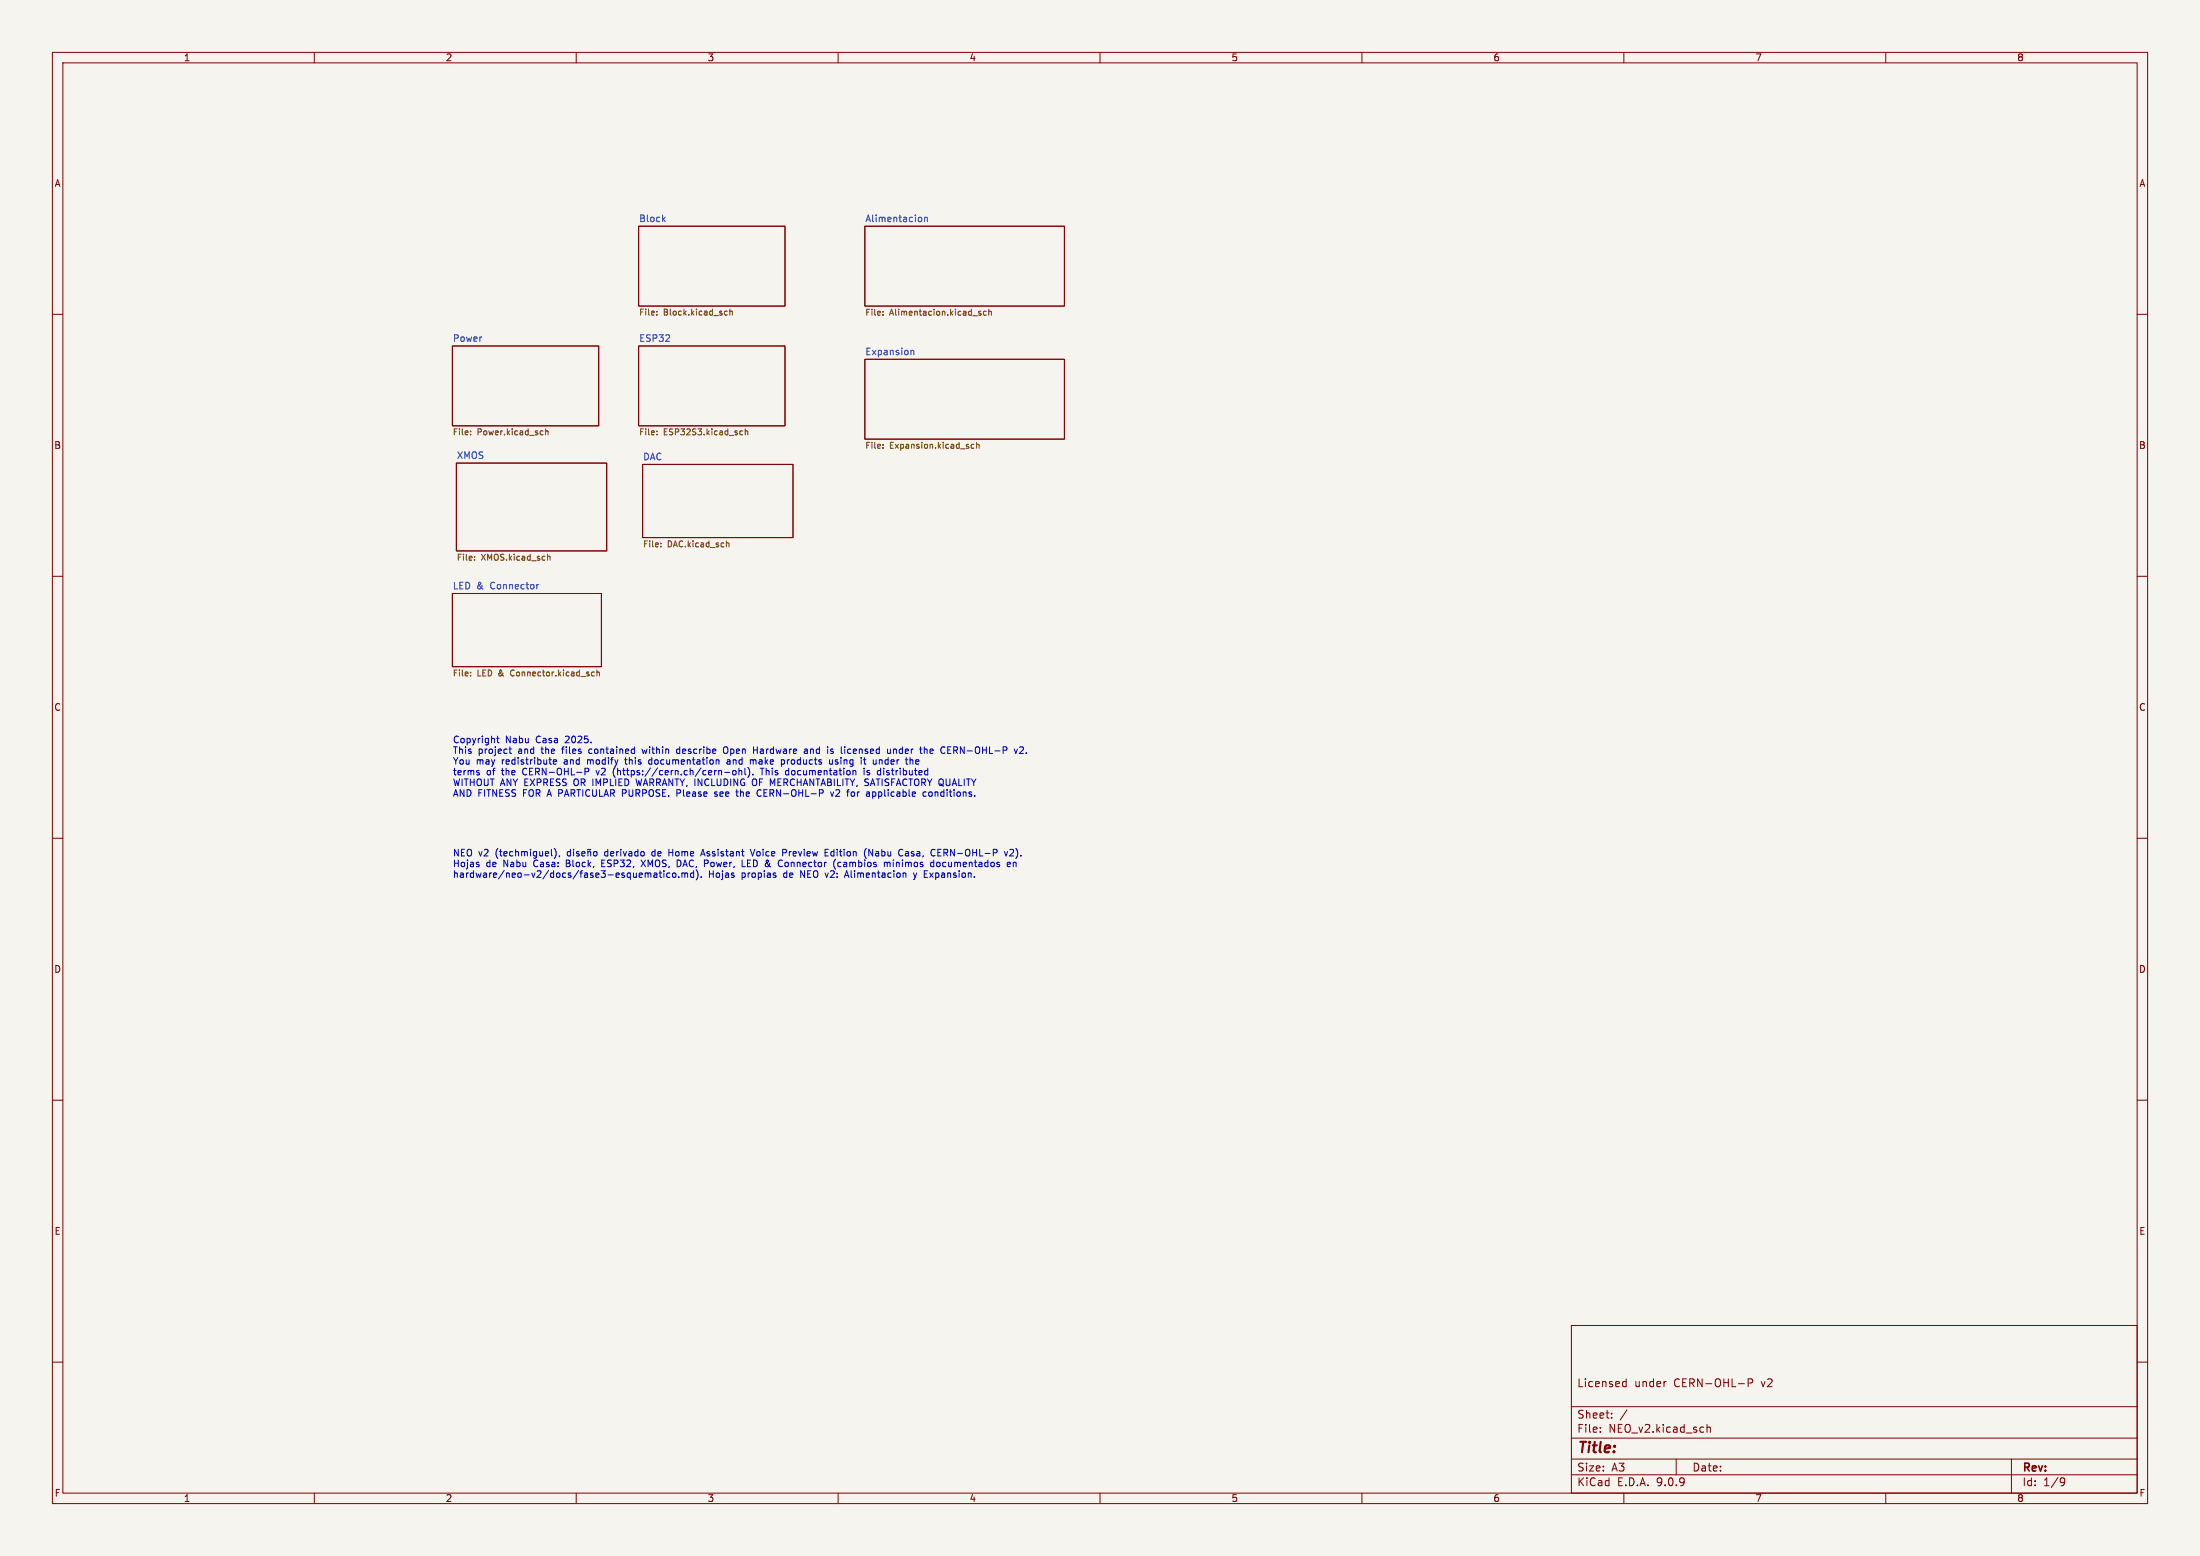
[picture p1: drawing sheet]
<svg xmlns="http://www.w3.org/2000/svg" width="420mm" height="297mm" viewBox="0 0 420 297" stroke-linecap="round" stroke-linejoin="round" font-family="sans-serif">
<path d="M0 0h420v297h-420z" fill="#f5f4ef" stroke="#f5f4ef" stroke-width=".19"/>
<g fill="none" stroke="#840000" stroke-width=".19">
<path d="M10 10h400v277h-400zM12 12h396v273h-396zM60 10v2M110 10v2M160 10v2M210 10v2M260 10v2M310 10v2M360 10v2M121.9 43.2h28v15.2h-28zM165.1 43.2h38.1v15.2h-38.1zM10 60h2"/>
<path d="M86.4 66h27.9v15.3h-27.9zM121.9 66h28v15.3h-28zM165.1 68.6h38.1v15.2h-38.1zM408 60h2M87.1 88.4h28.7v16.8h-28.7zM122.7 88.6h28.7v14h-28.7zM10 110h2M86.4 113.3h28.4v14h-28.4zM408 110h2M10 160h2M408 160h2M10 210h2"/>
<path d="M408 210h2M300 253h108v32h-108zM10 260h2M300 278.5h108M300 274.5h108M300 268.5h108M305.5 273.2v.2M305.5 272.5v.1M307.7 270.5v.2M307.7 269.8v.1M309.9 264.6h.5M309.9 263.8h.5"/>
<path d="M310.4 263.2v1.5M310.6 269.1l-1.3 1.9M317.9 263.7h.2M320 278.5v3M325.9 271.9v1.5M325.9 272.5l.2-.1 .3 .1 .1 .9M333.7 264l.7-.1 .2-.2-.1-.4-.2-.1h-.6v1.5M384 278.5v6.5M408 260h2M60 285v2M110 285v2M160 285v2"/>
<path d="M210 285v2M260 285v2M300 281.5h108M310 285v2M360 285v2M393.6 282.1l.5 .1a.99 .99 0 0 1-.4 1.4h-.3M394.2 282.7l-.3 .3h-.3"/>
</g>
<g fill="none" stroke="#725600" stroke-width=".19">
<path d="M125.4 59.4v.1M138.5 59.4h.3M139.3 59.5l.5-.1v.7M139.3 59v1.1M168.6 59.5v.1M186.9 59.7l.4 .3-.1 .1-.3 .1M186.9 59.5h.3M188.3 59.5l-.3-.1-.3 .2 .1 .5h.5M188.8 59.5h.4l.1 .7M188.8 59v1.2M125.4 60v.1M138.8 60.1h-.3"/>
<path d="M168.6 60.1v.1M89.8 82.3v.1M89.8 82.9v.1M103.6 82.2l.1 .1M103.7 82.9l-.1 .1M104.1 81.9v1.1M104.1 82.3h.5v.7M125.4 82.3v.1M125.4 82.9v.1M141.5 82.2l.3 .1M141.8 82.9l-.3 .1M142.3 82.3h.4l.1 .7"/>
<path d="M142.3 81.9v1.1M168.6 84.9v.1M168.6 85.5v.1M185.9 84.9l-.3-.1-.2 .2 .1 .5h.4M186.4 84.9h.5v.7M186.4 84.4v1.2M90.6 106.8v.1M90.6 106.2v.1M104.5 105.8v1.1M104.5 106.3l.5-.1v.7M126.2 104.3v.1M126.2 103.7v.1"/>
<path d="M138.7 103.7h.4l.1 .7M89.8 128.9v.1M89.8 128.3v.1M113.1 128.3h.4M113.5 129h-.4M113.9 128.4l.5-.1v.7M113.9 127.9v1.1"/>
</g>
<path d="M126.6 41.8l.4 .5M127 41.5l-.5 .4M175.7 41.5l.3 .2v.4l-.3 .2M176.5 41.6l.2-.1h.3l.1 .8M176.5 41.5v.8M173.9 66.9v.8M173.9 67l.2-.1h.3l.1 .8M102.8 111.6l-.3 .2" fill="none" stroke="#006464" stroke-width=".19"/>
<g fill="none" stroke="#0000c2" stroke-width=".19">
<path d="M91.2 147.5h.3v.2l-.4 .2M94.8 140.9h.5M95 140.5v1.1l.3 .2M97.2 143h.4M97.3 142.6v1l.3 .2M104.8 145h.5M105.1 145.9h.2M105.6 145.4l.6-.1v-.2l-.4-.1-.2 .2 .1 .6h.5M112.2 146.6h-.5v1.3M112.4 147.1l-.2 .2h-.5M112.6 143l-.2 .2v.4l.2 .2M117.1 147l.1 1"/>
<path d="M119.2 145h.5M119.4 144.6l.1 1.2M121.4 148.7l.3 1.3M122.6 143l.2 .8 .2-.6M124.3 145l-.3 .1-.2 .2 .1 .4 .4 .2M129.2 150.7v1.3M129.2 151.4h.5M129.8 143h-.4l-.2 .2 .1 .6h.5M136.8 145.1h.4l.1 .8M136.9 151.2h-.3l-.2 .2 .6 .4M137 151.8l-.2 .2-.4-.1M138.3 147.4h1"/>
<path d="M138.9 142.7l-.2-.1a.43 .43 0 0 0-.6 .4v.4a.43 .43 0 0 0 .3 .4 .43 .43 0 0 0 .5-.2M139 145l-.2 .1M139.4 145.3l-.4 .1-.2 .2 .2 .3 .4-.1M139.9 147.2l.2-.1 .4 .1v.5l-.1 .1-.3 .1-.2-.1zM140.5 151.2h.4M140.8 152h.1M141.1 147.2l.2-.1h.3v.8M141.1 146.6v1.3M142.2 146.6v1.1l.2 .2M142.9 146.7a1.5 1.5 0 0 1-.1 1.6M143.7 149.8l.5 .2M143.7 145.1l.1 .1"/>
<path d="M143.7 147.8v.1M143.8 145.2v.7M143.9 145.1l-.1 .1M143.9 143.2h.7M144.2 148.7l-.5 .2M144.6 142.6v1.2M145.3 151.9h-.5M145.5 146.6v1.3M149.3 145l.4 .1 .1 .2-.1 .4-.4 .2M150 147.7l.2 .2 .4-.1M150.2 147.1l-.2 .2M153.6 143h.5v.8"/>
<path d="M154.1 143.3h-.4l-.2 .2 .2 .3h.4M158.4 145v.8l.3 .1 .2-.2M158.5 151.2l.4 .8 .3-.8M158.6 143h.4M158.6 143.3l.5 .3-.1 .2h-.3M158.9 145v.9M159.5 145.8l.1 .1M159.5 145.1v.3M160.2 151.3l-.7 .7h.8M162.3 143h-.4l-.1 .2 .1 .5 .4 .1M162.6 151.2h.3l.2 .1M163.1 151.9l-.2 .1-.3-.1"/>
<path d="M163.3 147.1l.1 .8M164.8 145h.5M165 146.6v.2M165 147.1v.8M165 144.6v1.1l.3 .2M165.5 147.8l.4 .1M165.7 147.1l-.2 .1 .2 .3M166.6 151.9l.4 .1M166.6 151.2v1.2M167 151.2h-.4M167.9 145v.9M168 147.1h.1"/>
<path d="M168.1 146.6v1.3M168.1 147.8l-.1 .1M168.3 145.1l-.3-.1-.1 .1M170 143.7l-.4 .1M170 143v.8M170.6 143.1l.2-.1h.3v.8M170.6 143v.8M173.8 145.1h.4l.1 .8M176.8 143l.2 .2v.6M176.8 151.2h-.4l-.2 .2 .1 .5h.5M177.6 143v.8M178 151.4l-.3-.2h-.3l-.1 .2 .1 .5 .3 .1 .3-.2"/>
<path d="M178.1 143.3l-.6 .1M180.9 143.8h.6M180.9 142.6h.6M180.9 143.2h.4M193.6 143l.3 .8 .3-.8M194.7 142.7l.4-.1 .3 .3-.8 .9h.8M195.9 143.7v.1M91.4 165.1v.3M105.3 163.3l.1 .1M105.8 161.9a1.47 1.47 0 0 1 .1 1.9M106.8 163.3l-.1 .3M108.9 162.1v1.3"/>
<path d="M108.9 162.6l-.4-.1-.2 .3 .1 .5h.5M109.5 162.1v.1M109.5 162.5v.9M110.5 162.6l-.3-.1-.2 .2 .1 .2 .4 .1v.3h-.5M111.1 163l.6-.2-.1-.2-.3-.1-.2 .2v.6h.5M112.2 162.7l.2-.2 .3 .1 .1 .8M112.2 162.5v.9M112.8 162.1l-.6 .1M113.4 162.7l.2-.2 .3 .2 .1 .4-.1 .2-.3 .1-.2-.1zM114.9 164.8h.4M115.5 164.2h-.6v1.2h.6M122.4 164.2l.8 1.2"/>
<path d="M123.2 164.2l-.8 1.2M123.8 166.7h.4l.1 .8M124.6 162.6l-.2 .2 .2 .5M124.9 166.7h.4l.1 .8M125.4 166.9l-.4 .1-.2 .2 .2 .3 .4-.1M125.8 166.6h.5M126 166.2v1.1l.3 .2M126.7 166.6v.9M127.7 162.1v1.3M127.7 162.7h.7M127.9 166.7l-.4-.1-.2 .3 .1 .5h.5M128.4 166.7l.2-.1 .4 .1v.5l-.1 .2-.3 .1-.2-.1z"/>
<path d="M129.6 167.4v.1M129.8 164.2l.1 .1M129.9 165.2l-.6 .2M130.2 166.7l.3-.1 .2 .2M130.2 166.6v.9M130.7 166.8l.2-.2 .3 .1 .1 .8M130.7 166.8v.7M132.4 166.7l-.3-.1-.3 .3 .1 .5h.5M132.4 166.2v1.3M133.2 166.6v.8l-.3 .6M133.8 163.4l.4-1.3 .4 1.3M133.9 163h.6"/>
<path d="M133.9 167.4v.1M141.7 164.2v1.2h.6M143.2 162.1l.5 1.3 .4-1.3M148 167.1l.1 .1-.1 .3M148 166.6l.1 .1M149.4 162.1h.5l.2 .3-.1 .3-.6 .1M150 164.6l-.2 .2 .2 .6M157.5 163.4h.6M157.5 162.7h.4M157.5 162.1h.6M158.7 162.6l-.1 .2 .1 .5M159.2 165.4l.3 .5"/>
<path d="M159.3 164.2l-.1 .3M160.5 164.6h-.3l-.3 .2 .2 .6h.4M161.3 167.1h.6M161.6 166.2l-.4 1.3M165 163l.3 .8M165.4 161.9l-.4 .9M165.9 163.4v-1.3l.7 1.3M169.3 164.6l.1 .2M169.4 164.8v.6M169.4 164.6v.2M169.9 164.6v.8M170.5 164.6v.8"/>
<path d="M171.1 164.6v.8M171.2 164.6l-.1 .1M171.6 164.6l.1 .8M172.1 162.1l.2 .1M172.3 164.2v.1M172.3 164.6v.8M172.3 163.3l-.2 .1M172.8 166.6l.1 .2v.7M172.9 164.7l.3-.1 .2 .2M172.9 164.6v.8M173.2 162.5l-.3 .1M173.3 162.9h-.3l-.2 .2 .1 .2 .4 .1"/>
<path d="M173.4 164.8l.2-.2h.3l.1 .8M173.4 164.8v.6M174.4 166.6l.3 .9M174.6 164.6h.3l.3 .2v.4l-.3 .2h-.3l-.1-.2zM174.7 167.5l-.3 .4M175 166.6l-.3 .9M176.1 164.6h-.3l-.1 .2v.1l.4 .2v.3h-.4M177.1 166.2h-.7v1.3h.7M178.3 164.6h-.4l-.2 .2 .1 .6h.5M178.3 164.2v1.2M178.9 164.7l.1-.1 .4 .1 .1 .5-.1 .2h-.4l-.1-.1zM179 162.7h.5"/>
<path d="M179.7 162.1h-.7v1.3h.7M191.7 162.5l.4 .9 .3-.9M192.3 165.2l.2 .2h.3M192.3 164.8l.2-.2 .4 .2v.1l-.6 .1M192.8 162.2l.5-.1 .2 .4-.8 .9h.8M193.4 164.6v.8M193.8 164.6l-.4 .1M193.9 164.6l.1 .8"/>
</g>
<text font-size="2.8" fill="#840000" x="301" y="277.9">Title:</text>
<g font-size="2.1" fill="#840000">
<text x="301" y="265">Licensed</text>
<text x="312" y="265">under</text>
<text x="319.6" y="265">CERN-OHL-P</text>
<text x="336.4" y="265">v2</text>
<text x="301" y="273.7">File:</text>
<text x="301" y="271">Sheet:</text>
<text x="307.1" y="273.7">NEO_v2.kicad_sch</text>
<text x="301" y="281.1">Size:</text>
<text x="307.6" y="281.1">A3</text>
<text x="323" y="281.1">Date:</text>
<text x="386" y="281.3">Rev:</text>
<text x="301" y="283.9">KiCad</text>
<text x="308.7" y="283.9">E.D.A.</text>
<text x="316.3" y="283.9">9.0.9</text>
<text x="386" y="283.9">Id:</text>
<text x="390.1" y="283.9">1/9</text>
</g>
<g font-size="1.8" fill="#840000">
<text x="35" y="11.9">1</text>
<text x="85" y="11.9">2</text>
<text x="135" y="11.9">3</text>
<text x="185" y="11.9">4</text>
<text x="235" y="11.9">5</text>
<text x="285" y="11.9">6</text>
<text x="335" y="11.9">7</text>
<text x="385" y="11.9">8</text>
<text x="10.3" y="35.9">A</text>
<text x="408.3" y="35.9">A</text>
<text x="10.3" y="85.9">B</text>
<text x="408.2" y="85.9">B</text>
<text x="10.3" y="135.9">C</text>
<text x="408.2" y="135.9">C</text>
<text x="10.3" y="185.9">D</text>
<text x="408.2" y="185.9">D</text>
<text x="10.3" y="235.9">E</text>
<text x="408.3" y="235.9">E</text>
<text x="10.3" y="285.9">F</text>
<text x="35" y="286.9">1</text>
<text x="85" y="286.9">2</text>
<text x="135" y="286.9">3</text>
<text x="185" y="286.9">4</text>
<text x="235" y="286.9">5</text>
<text x="285" y="286.9">6</text>
<text x="335" y="286.9">7</text>
<text x="385" y="286.9">8</text>
<text x="408.3" y="285.9">F</text>
</g>
<g font-size="1.8" fill="#006464">
<text x="121.9" y="42.5">Block</text>
<text x="165.1" y="42.5">Alimentacion</text>
<text x="86.4" y="65.3">Power</text>
<text x="121.9" y="65.3">ESP32</text>
<text x="165.1" y="67.9">Expansion</text>
<text x="87.1" y="87.7">XMOS</text>
<text x="122.7" y="87.9">DAC</text>
<text x="86.4" y="112.6">LED &amp;</text>
<text x="93.7" y="112.6">Connector</text>
</g>
<g font-size="1.8" fill="#0000c2">
<text x="86.4" y="142.1">Copyright</text>
<text x="96.5" y="142.1">Nabu</text>
<text x="102.4" y="142.1">Casa</text>
<text x="108.2" y="142.1">2025.</text>
<text x="86.4" y="144.1">This</text>
<text x="86.4" y="146.1">You</text>
<text x="86.4" y="148.2">terms</text>
<text x="90.9" y="146.1">may</text>
<text x="91.3" y="144.1">project</text>
<text x="92.9" y="148.2">of</text>
<text x="95.9" y="146.1">redistribute</text>
<text x="95.9" y="148.2">the</text>
<text x="99" y="144.1">and</text>
<text x="100" y="148.2">CERN-OHL-P</text>
<text x="103.7" y="144.1">the</text>
<text x="107.8" y="144.1">files</text>
<text x="108" y="146.1">and</text>
<text x="112.6" y="146.1">modify</text>
<text x="113.1" y="144.1">contained</text>
<text x="114.3" y="148.2">v2</text>
<text x="117.7" y="148.2">(https://cern.ch/cern-ohl).</text>
<text x="120" y="146.1">this</text>
<text x="123.5" y="144.1">within</text>
<text x="124.7" y="146.1">documentation</text>
<text x="130.2" y="144.1">describe</text>
<text x="139.4" y="144.1">Open</text>
<text x="139.9" y="146.1">and</text>
<text x="144.5" y="146.1">make</text>
<text x="145.3" y="144.1">Hardware</text>
<text x="146.1" y="148.2">This</text>
<text x="150.6" y="146.1">products</text>
<text x="151" y="148.2">documentation</text>
<text x="155.2" y="144.1">and</text>
<text x="159.8" y="144.1">is</text>
<text x="160" y="146.1">using</text>
<text x="162.6" y="144.1">licensed</text>
<text x="166.2" y="148.2">is</text>
<text x="166.2" y="146.1">it</text>
<text x="168.7" y="146.1">under</text>
<text x="169" y="148.2">distributed</text>
<text x="171.7" y="144.1">under</text>
<text x="175.2" y="146.1">the</text>
<text x="178.2" y="144.1">the</text>
<text x="182.3" y="144.1">CERN-OHL-P</text>
<text x="86.4" y="150.2">WITHOUT ANY EXPRESS</text>
<text x="86.4" y="152.3">AND FITNESS</text>
<text x="100" y="152.3">FOR A PARTICULAR PURPOSE.</text>
<text x="109.8" y="150.2">OR IMPLIED</text>
<text x="122.1" y="150.2">WARRANTY, INCLUDING</text>
<text x="130" y="152.3">Please</text>
<text x="137.5" y="152.3">see</text>
<text x="141.9" y="152.3">the</text>
<text x="144.7" y="150.2">OF MERCHANTABILITY, SATISFACTORY QUALITY</text>
<text x="146" y="152.3">CERN-OHL-P</text>
<text x="160.3" y="152.3">v2</text>
<text x="163.6" y="152.3">for</text>
<text x="167.5" y="152.3">applicable</text>
<text x="178.5" y="152.3">conditions.</text>
<text x="86.4" y="163.7">NEO v2</text>
<text x="86.4" y="165.7">Hojas</text>
<text x="86.4" y="167.8">hardware/neo-v2/docs/fase3-esquematico.md).</text>
<text x="92.8" y="165.7">de</text>
<text x="94.7" y="163.7">(techmiguel),</text>
<text x="96.2" y="165.7">Nabu</text>
<text x="102.1" y="165.7">Casa:</text>
<text x="108.5" y="165.7">Block,</text>
<text x="115.5" y="165.7">ESP32,</text>
<text x="115.9" y="163.7">derivado</text>
<text x="123.3" y="165.7">XMOS,</text>
<text x="125.1" y="163.7">de</text>
<text x="128.5" y="163.7">Home</text>
<text x="130.3" y="165.7">DAC, Power,</text>
<text x="135" y="163.7">Assistant</text>
<text x="135.2" y="167.8">Hojas</text>
<text x="141.7" y="167.8">propias</text>
<text x="143.1" y="165.7">LED &amp;</text>
<text x="144.7" y="163.7">Voice</text>
<text x="149.9" y="167.8">de</text>
<text x="150.5" y="165.7">Connector</text>
<text x="150.8" y="163.7">Preview</text>
<text x="153.3" y="167.8">NEO v2:</text>
<text x="159.1" y="163.7">Edition</text>
<text x="161.2" y="165.7">(cambios</text>
<text x="162.2" y="167.8">Alimentacion</text>
<text x="166.9" y="163.7">(Nabu</text>
<text x="173.6" y="163.7">Casa,</text>
<text x="175.5" y="167.8">y</text>
<text x="177.7" y="167.8">Expansion.</text>
<text x="180" y="163.7">CERN-OHL-P</text>
<text x="180.2" y="165.7">documentados</text>
<text x="194.3" y="163.7">v2).</text>
</g>
<g font-size="1.6" fill="#725600">
<text x="121.9" y="60.6">File:</text>
<text x="126.7" y="60.6">Block.kicad_sch</text>
<text x="165.1" y="60.6">File:</text>
<text x="169.8" y="60.6">Alimentacion.kicad_sch</text>
<text x="86.4" y="83.4">File:</text>
<text x="91.1" y="83.4">Power.kicad_sch</text>
<text x="121.9" y="83.4">File:</text>
<text x="126.7" y="83.4">ESP32S3.kicad_sch</text>
<text x="165.1" y="86">File:</text>
<text x="169.8" y="86">Expansion.kicad_sch</text>
<text x="87.1" y="107.3">File:</text>
<text x="91.9" y="107.3">XMOS.kicad_sch</text>
<text x="122.7" y="104.8">File:</text>
<text x="127.4" y="104.8">DAC.kicad_sch</text>
<text x="86.4" y="129.4">File:</text>
<text x="91.1" y="129.4">LED &amp;</text>
<text x="97.8" y="129.4">Connector.kicad_sch</text>
</g>
</svg>
